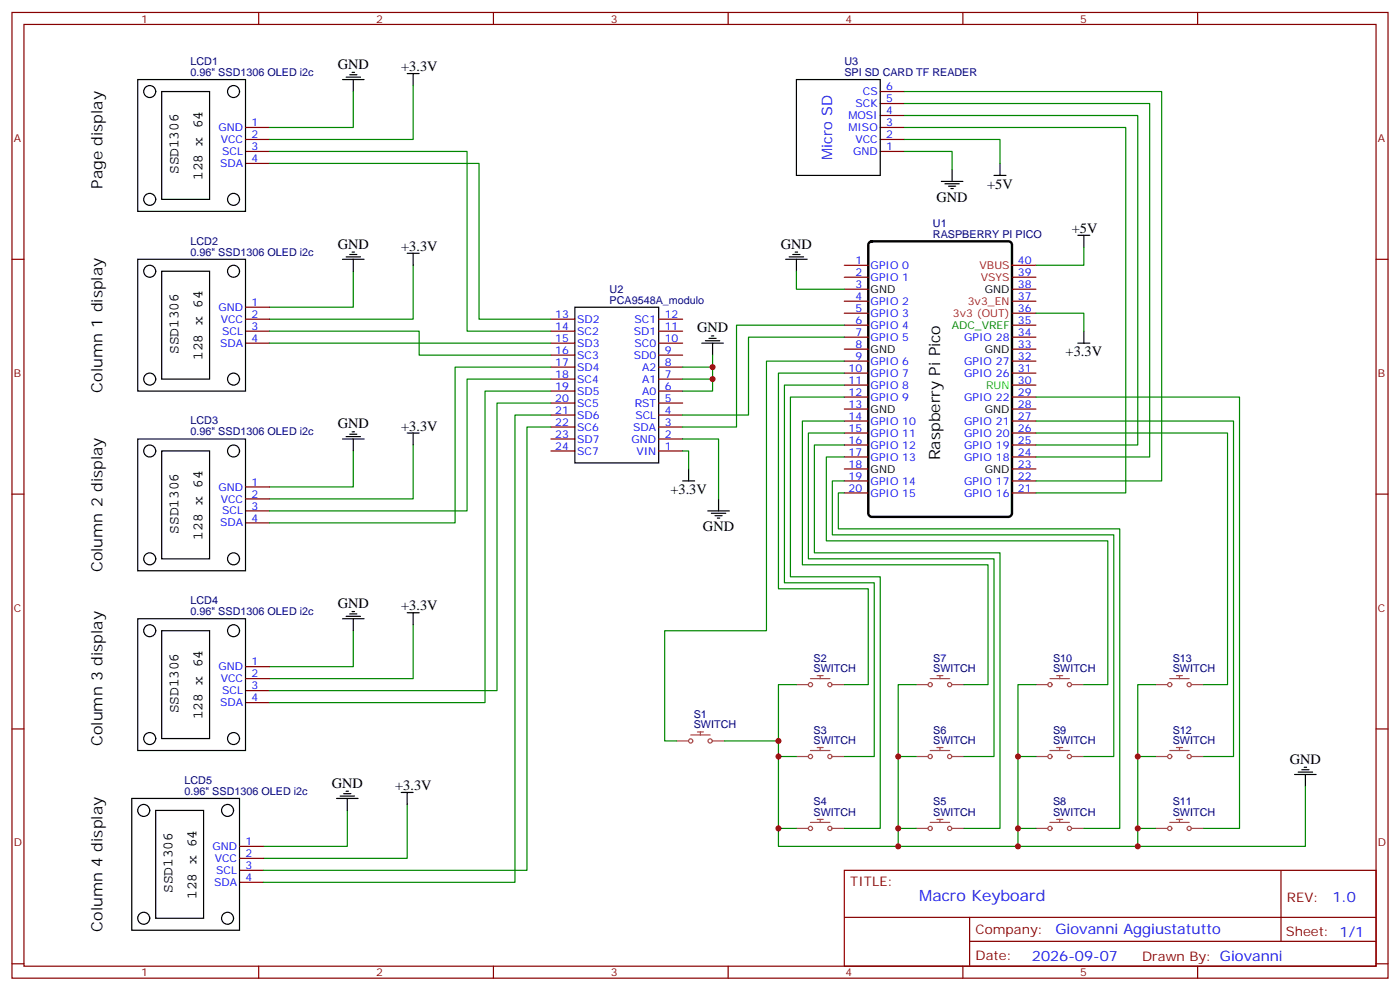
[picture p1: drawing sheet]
<svg xmlns="http://www.w3.org/2000/svg" width="412mm" height="292mm" viewBox="0 0 412 292" stroke-linecap="round" stroke-linejoin="round" font-family="sans-serif">
<g fill="none" stroke="#870000" stroke-width=".35">
<path d="M3.5 3.7h405.4v284.3h-405.4zM7.1 7.2h398.2v277.3h-398.2zM76.2 3.7v3.5M145.3 3.7v3.5M214.5 3.7v3.5M283.6 3.7v3.5M352.8 3.7v3.5M72.3 37.5h7.1M259.3 37.5h7M259.3 34h7M259.3 30.5h7M259.3 27h7"/>
<path d="M72.3 44.6h7.1M72.3 48.1h7.1M72.3 41.1h7.1M259.3 44.6h7M259.3 41.1h7M3.5 76.3h3.6M248.7 78.1h7.1M405.3 76.3h3.6M72.3 97.5h7.1M72.3 94h7.1M72.3 90.5h7.1M162.3 97.5h7"/>
<path d="M162.3 94h7M194 97.5h7.1M194 94h7.1M248.7 81.6h7.1M248.7 85.2h7.1M248.7 88.7h7.1M248.7 92.2h7.1M248.7 95.7h7.1M248.7 99.3h7.1M298.1 81.6h7.1M298.1 85.2h7.1M298.1 88.7h7.1"/>
<path d="M298.1 92.2h7.1M298.1 95.7h7.1M298.1 99.3h7.1M72.3 101h7.1M162.3 118.7h7M162.3 115.1h7M162.3 111.6h7M162.3 108.1h7M162.3 104.6h7M162.3 101h7M194 118.7h7.1M194 115.1h7.1"/>
<path d="M194 111.6h7.1M194 108.1h7.1M194 104.6h7.1M194 101h7.1M248.7 102.8h7.1M248.7 106.3h7.1M248.7 109.9h7.1M248.7 113.4h7.1M248.7 116.9h7.1M298.1 102.8h7.1M298.1 106.3h7.1M298.1 109.9h7.1"/>
<path d="M298.1 113.4h7.1M298.1 116.9h7.1M162.3 132.8h7M162.3 129.3h7M162.3 125.7h7M162.3 122.2h7M194 132.8h7.1M194 129.3h7.1M194 125.7h7.1M194 122.2h7.1M248.7 120.4h7.1M248.7 124h7.1"/>
<path d="M248.7 127.5h7.1M248.7 131h7.1M248.7 134.5h7.1M248.7 138.1h7.1M298.1 120.4h7.1M298.1 124h7.1M298.1 127.5h7.1M298.1 131h7.1M298.1 134.5h7.1M298.1 138.1h7.1M3.5 145.5h3.6M72.3 150.4h7.1"/>
<path d="M72.3 154h7.1M72.3 143.4h7.1M72.3 146.9h7.1M248.7 141.6h7.1M248.7 145.1h7.1M298.1 141.6h7.1M298.1 145.1h7.1M405.3 145.5h3.6M72.3 196.3h7.1M72.3 199.8h7.1M3.5 214.6h3.6M72.3 203.3h7.1"/>
<path d="M72.3 206.9h7.1M405.3 214.6h3.6M70.6 256.3h7M70.6 259.8h7M70.6 249.2h7M70.6 252.7h7M248.7 256.3h156.6v28.2h-156.6zM377.3 256.3v20.9M248.7 270.1h156.5M285.6 277.2h119.6M285.6 270.1v14.1M3.5 283.8h3.6"/>
<path d="M76.2 284.5v3.5M145.3 284.5v3.5M214.5 284.5v3.5M283.6 284.5v3.5M352.8 284.5v3.5M405.3 283.8h3.6"/>
</g>
<path d="M256 71.5l.8-.5h40.2l.7 .3 .3 .5 .1 79.3-.2 .7-.6 .3-40.5 .1-.6-.2-.4-.6v-79.3z" fill="none" stroke="#000" stroke-width=".71"/>
<path d="M298.1 78.1h7.1" fill="none" stroke="#f00" stroke-width=".35"/>
<g fill="none" stroke="#000" stroke-width=".35">
<path d="M40.6 23.4h31.7v38.8h-31.7zM47.6 27h14.1v31.7h-14.1zM100.9 23.4h6.3M102 22.7h4.2M103 22h2.1M103.7 21.3h.7M104.1 23.4v3.6M119.9 21.7h3.6M121.7 21.7v3.5M234.6 23.4h24.7v28.2h-24.7zM277.3 53.4h6.3M278.3 54.1h4.3"/>
<path d="M279.4 54.8h2.1M280.1 55.5h.7M280.5 49.9v3.5M292.8 51.6h3.5M294.6 48.1v3.5M40.6 76.3h31.7v38.8h-31.7zM47.6 79.9h14.1v31.7h-14.1zM100.9 76.3h6.3M102 75.6h4.2M103 74.9h2.1M103.7 74.2h.7M104.1 76.3v3.6"/>
<path d="M119.9 74.6h3.6M121.7 74.6v3.5M231.4 76.3h6.4M232.5 75.6h4.2M233.5 74.9h2.2M234.2 74.2h.7M234.6 76.3v3.6M317.5 69.3h3.5M319.3 69.3v3.5M169.3 90.5h24.7v45.8h-24.7zM208.8 99.6h2.2M209.5 98.9h.8"/>
<path d="M319.3 97.5v3.5M206.7 101h6.4M207.8 100.3h4.2M209.9 101v3.6M317.5 101h3.5M40.6 129.3h31.7v38.8h-31.7zM47.6 132.8h14.1v31.7h-14.1zM100.9 129.3h6.3M102 128.6h4.2M103 127.8h2.1M103.7 127.1h.7M104.1 129.3v3.5"/>
<path d="M119.9 127.5h3.6M121.7 127.5v3.5M202.8 138.1v3.5M201.1 141.6h3.5M208.5 150.4h6.3M209.5 151.1h4.3M210.6 151.8h2.1M211.3 152.5h.7M211.7 146.9v3.5M40.6 182.2h31.7v38.8h-31.7zM47.6 185.7h14.1v31.8h-14.1zM100.9 182.2h6.3"/>
<path d="M102 181.5h4.2M103 180.8h2.1M103.7 180.1h.7M104.1 182.2v3.5M119.9 180.4h3.6M121.7 180.4v3.5M38.8 235.1h31.8v38.8h-31.8zM45.9 238.6h14.1v31.8h-14.1zM99.1 235.1h6.4M100.2 234.4h4.2M101.2 233.7h2.2M102 233h.7"/>
<path d="M102.3 235.1v3.5M118.2 233.3h3.5M119.9 233.3v3.6M381.4 228h6.3M382.4 227.3h4.2M383.5 226.6h2.1M384.2 225.9h.7M384.5 228v3.6"/>
<circle cx="44.1" cy="27" r="1.76"/>
<circle cx="68.8" cy="27" r="1.76"/>
<circle cx="44.1" cy="58.7" r="1.76"/>
<circle cx="68.8" cy="58.7" r="1.76"/>
<circle cx="44.1" cy="79.9" r="1.76"/>
<circle cx="68.8" cy="79.9" r="1.76"/>
<circle cx="44.1" cy="111.6" r="1.76"/>
<circle cx="68.8" cy="111.6" r="1.76"/>
<circle cx="44.1" cy="132.8" r="1.76"/>
<circle cx="68.8" cy="132.8" r="1.76"/>
<circle cx="44.1" cy="164.5" r="1.76"/>
<circle cx="68.8" cy="164.5" r="1.76"/>
<circle cx="44.1" cy="185.7" r="1.76"/>
<circle cx="68.8" cy="185.7" r="1.76"/>
<circle cx="44.1" cy="217.5" r="1.76"/>
<circle cx="68.8" cy="217.5" r="1.76"/>
<circle cx="42.3" cy="238.6" r="1.76"/>
<circle cx="67" cy="238.6" r="1.76"/>
<circle cx="42.3" cy="270.4" r="1.76"/>
<circle cx="67" cy="270.4" r="1.76"/>
</g>
<g fill="none" stroke="#008700" stroke-width=".35">
<path d="M104.1 27v10.5h-24.7M121.7 25.2v15.9h-42.3M266.3 37.5h65.3v107.6h-26.4M266.3 34h68.8v97h-29.9M266.3 30.5h72.4v104h-33.5M266.3 27h75.9v114.6h-37M79.4 44.6h58.2v52.9h24.7M79.4 48.1h61.7v45.9h21.2M266.3 44.6h14.2v5.3M266.3 41.1h28.3v7M104.1 79.9v10.6h-24.7M121.7 78.1v15.9h-42.3"/>
<path d="M234.6 79.9v5.3h14.1M319.3 72.8v5.3h-14.1M79.4 97.5h44.1v7.1h38.8M248.7 95.7h-31.7v30h-15.9M248.7 99.3h-28.2v22.9h-19.4M305.2 92.2h14.1v5.3M79.4 101h82.9M162.3 111.6h-24.7v38.8h-58.2M162.3 108.1h-28.2v45.9h-54.7M162.3 118.7h-15.9v84.6h-67M162.3 115.1h-19.4v91.8h-63.5M201.1 108.1h8.8"/>
<path d="M201.1 111.6h8.8M209.9 104.6v10.5h-8.8M248.7 106.3h-22.9v79.4h-30v32.5h3.5M248.7 109.9h-19.4v63.5h26.5v28.2h-7.1M248.7 113.4h-17.6v58.2h26.4v51.1h-8.8M248.7 116.9h-15.9v52.9h26.5v74.1h-10.6M305.2 116.9h59.9v127h-10.6M104.1 132.8v10.6h-24.7M121.7 131v15.9h-42.3M162.3 125.7h-7.1v130.6h-77.6M162.3 122.2h-10.6v137.6h-74.1M201.1 132.8h1.7v5.3"/>
<path d="M201.1 129.3h10.6v17.6M248.7 124h-12.3v42.3h54.6v35.3h-7M248.7 127.5h-10.6v37h54.7v58.2h-8.8M248.7 131h-8.8v31.8h54.7v81.1h-10.6M248.7 134.5h-5.3v24.7h82.9v42.4h-7M305.2 127.5h56.4v74.1h-7.1M305.2 124h58.2v98.7h-8.9M248.7 141.6h-3.5v15.9h82.9v65.2h-8.8M248.7 145.1h-1.8v10.6h82.9v88.2h-10.5M104.1 185.7v10.6h-24.7M121.7 183.9v15.9h-42.3M213.4 218.2h15.9"/>
<path d="M234.6 201.6h-5.3v42.3h5.3M269.9 201.6h-5.3v42.3h5.3M305.2 201.6h-5.3v42.3h5.3M340.4 201.6h-5.3v42.3h5.3M102.3 238.6v10.6h-24.7M119.9 236.9v15.8h-42.3M229.3 222.7h5.3M264.6 222.7h5.3M299.9 222.7h5.3M335.1 222.7h5.3M384.5 231.6v17.6h-49.4M229.3 243.9v5.3h35.3v-5.3"/>
<path d="M299.9 243.9v5.3h-35.3M335.1 243.9v5.3h-35.2"/>
</g>
<g fill="none" stroke="#a64a4a" stroke-width=".35">
<path d="M238.7 199.8h5.8M240.7 198.9h1.8M241.6 198.9v.9M274 199.8h5.7M276 198.9h1.8M276.9 198.9v.9M309.3 199.8h5.7M311.3 198.9h1.7M312.2 198.9v.9M344.6 199.8h5.7M346.5 198.9h1.8M347.4 198.9v.9"/>
<path d="M199.3 218.2h3.5M203.5 216.4h5.7M205.4 215.5h1.8M206.3 215.5v.9M210 218.2h3.4M234.6 201.6h3.5M245.2 201.6h3.5M269.9 201.6h3.4M280.5 201.6h3.5M305.2 201.6h3.4M315.8 201.6h3.5M340.4 201.6h3.5"/>
<path d="M351.1 201.6h3.4M234.6 222.7h3.5M238.7 221h5.8M240.7 220.1h1.8M241.6 220.1v.9M245.2 222.7h3.5M269.9 222.7h3.4M274 221h5.7M276 220.1h1.8M276.9 220.1v.9M280.5 222.7h3.5M305.2 222.7h3.4"/>
<path d="M309.3 221h5.7M311.3 220.1h1.7M312.2 220.1v.9M315.8 222.7h3.5M340.4 222.7h3.5M344.6 221h5.7M346.5 220.1h1.8M347.4 220.1v.9M351.1 222.7h3.4M234.6 243.9h3.5M238.7 242.1h5.8M240.7 241.3h1.8"/>
<path d="M241.6 241.3v.8M245.2 243.9h3.5M269.9 243.9h3.4M274 242.1h5.7M276 241.3h1.8M276.9 241.3v.8M280.5 243.9h3.5M305.2 243.9h3.4M309.3 242.1h5.7M311.3 241.3h1.7M312.2 241.3v.8M315.8 243.9h3.5"/>
<path d="M340.4 243.9h3.5M344.6 242.1h5.7M346.5 241.3h1.8M347.4 241.3v.8M351.1 243.9h3.4"/>
<circle cx="203.5" cy="218.2" r=".62"/>
<circle cx="209.2" cy="218.2" r=".62"/>
<circle cx="238.7" cy="201.6" r=".62"/>
<circle cx="244.5" cy="201.6" r=".62"/>
<circle cx="274" cy="201.6" r=".62"/>
<circle cx="279.7" cy="201.6" r=".62"/>
<circle cx="309.3" cy="201.6" r=".62"/>
<circle cx="315" cy="201.6" r=".62"/>
<circle cx="344.6" cy="201.6" r=".62"/>
<circle cx="350.3" cy="201.6" r=".62"/>
<circle cx="238.7" cy="222.7" r=".62"/>
<circle cx="244.5" cy="222.7" r=".62"/>
<circle cx="274" cy="222.7" r=".62"/>
<circle cx="279.7" cy="222.7" r=".62"/>
<circle cx="309.3" cy="222.7" r=".62"/>
<circle cx="315" cy="222.7" r=".62"/>
<circle cx="344.6" cy="222.7" r=".62"/>
<circle cx="350.3" cy="222.7" r=".62"/>
<circle cx="238.7" cy="243.9" r=".62"/>
<circle cx="244.5" cy="243.9" r=".62"/>
<circle cx="274" cy="243.9" r=".62"/>
<circle cx="279.7" cy="243.9" r=".62"/>
<circle cx="309.3" cy="243.9" r=".62"/>
<circle cx="315" cy="243.9" r=".62"/>
<circle cx="344.6" cy="243.9" r=".62"/>
<circle cx="350.3" cy="243.9" r=".62"/>
</g>
<g fill="#c00">
<circle cx="229.3" cy="222.7" r=".88"/>
<circle cx="229.3" cy="218.2" r=".88"/>
<circle cx="264.6" cy="222.7" r=".88"/>
<circle cx="229.3" cy="243.9" r=".88"/>
<circle cx="264.6" cy="249.2" r=".88"/>
<circle cx="264.6" cy="243.9" r=".88"/>
<circle cx="299.9" cy="222.7" r=".88"/>
<circle cx="299.9" cy="249.2" r=".88"/>
<circle cx="299.9" cy="243.9" r=".88"/>
<circle cx="335.1" cy="222.7" r=".88"/>
<circle cx="335.1" cy="249.2" r=".88"/>
<circle cx="335.1" cy="243.9" r=".88"/>
<circle cx="209.9" cy="108.1" r=".88"/>
<circle cx="209.9" cy="111.6" r=".88"/>
</g>
<g font-size="4.6">
<text x="30.2" y="55.6" transform="rotate(-90 30.2 55.6)">Page display</text>
<text x="30.2" y="115.6" transform="rotate(-90 30.2 115.6)">Column 1 display</text>
<text x="276.9" y="135.6" transform="rotate(-90 276.9 135.6)">Raspberry Pi Pico</text>
<text x="30.2" y="168.5" transform="rotate(-90 30.2 168.5)">Column 2 display</text>
<text x="30.2" y="219.7" transform="rotate(-90 30.2 219.7)">Column 3 display</text>
<text x="30.2" y="274.3" transform="rotate(-90 30.2 274.3)">Column 4 display</text>
</g>
<text font-size="4.6" fill="#00f" x="270.8" y="265.3">Macro Keyboard</text>
<g font-size="4.2">
<text x="99.5" y="20.3">GND</text>
<text x="118.2" y="21">+3.3V</text>
<text x="52.6" y="51.3" transform="rotate(-90 52.6 51.3)">SSD1306</text>
<text x="59.6" y="53" transform="rotate(-90 59.6 53)">128 x 64</text>
<text x="275.9" y="59.5">GND</text>
<text x="290.8" y="55.5">+5V</text>
<text x="315.7" y="68.6">+5V</text>
<text x="99.5" y="73.2">GND</text>
<text x="118.2" y="73.9">+3.3V</text>
<text x="230" y="73.2">GND</text>
<text x="205.3" y="97.8">GND</text>
<text x="52.6" y="104.2" transform="rotate(-90 52.6 104.2)">SSD1306</text>
<text x="59.6" y="105.9" transform="rotate(-90 59.6 105.9)">128 x 64</text>
<text x="313.9" y="104.9">+3.3V</text>
<text x="99.5" y="126.1">GND</text>
<text x="118.2" y="126.8">+3.3V</text>
<text x="197.5" y="145.5">+3.3V</text>
<text x="52.6" y="157.1" transform="rotate(-90 52.6 157.1)">SSD1306</text>
<text x="59.6" y="158.9" transform="rotate(-90 59.6 158.9)">128 x 64</text>
<text x="207.1" y="156.5">GND</text>
<text x="99.5" y="179.1">GND</text>
<text x="118.2" y="179.7">+3.3V</text>
<text x="52.6" y="210" transform="rotate(-90 52.6 210)">SSD1306</text>
<text x="59.6" y="211.8" transform="rotate(-90 59.6 211.8)">128 x 64</text>
<text x="379.9" y="224.9">GND</text>
<text x="97.7" y="232">GND</text>
<text x="116.4" y="232.6">+3.3V</text>
<text x="50.8" y="262.9" transform="rotate(-90 50.8 262.9)">SSD1306</text>
<text x="57.9" y="264.7" transform="rotate(-90 57.9 264.7)">128 x 64</text>
</g>
<g font-size="4.2" fill="#00f">
<text x="245.2" y="47" transform="rotate(-90 245.2 47)">Micro SD</text>
<text x="392.5" y="265.5">1.0</text>
<text x="310.9" y="275.1">Giovanni Aggiustatutto</text>
<text x="304" y="282.9">2026-09-07</text>
</g>
<g font-size="3.9" fill="#800">
<text x="250.5" y="260.8">TITLE:</text>
<text x="379.1" y="265.5">REV:</text>
<text x="287.4" y="275">Company:</text>
<text x="378.7" y="275.7">Sheet: 1/1</text>
<text x="287.4" y="282.7">Date:</text>
<text x="336.4" y="282.8">Drawn By: Giovanni</text>
</g>
<g font-size="3.2" fill="#800">
<text x="41.6" y="6.7">1</text>
<text x="110.8" y="6.7">2</text>
<text x="179.9" y="6.7">3</text>
<text x="249.1" y="6.7">4</text>
<text x="318.2" y="6.7">5</text>
<text x="4.1" y="41.8">A</text>
<text x="405.9" y="41.8">A</text>
<text x="4.1" y="110.9">B</text>
<text x="405.9" y="110.9">B</text>
<text x="4.1" y="180.1">C</text>
<text x="405.9" y="180.1">C</text>
<text x="4.1" y="249.2">D</text>
<text x="405.9" y="249.2">D</text>
<text x="41.6" y="287.5">1</text>
<text x="110.8" y="287.5">2</text>
<text x="179.9" y="287.5">3</text>
<text x="249.1" y="287.5">4</text>
<text x="318.2" y="287.5">5</text>
</g>
<g font-size="3.2" fill="#000080">
<text x="56.1" y="22.4">0.96&quot; SSD1306 OLED i2c</text>
<text x="56.1" y="19.1">LCD1</text>
<text x="248.7" y="22.4">SPI SD CARD TF READER</text>
<text x="248.7" y="19.3">U3</text>
<text x="274.8" y="70">RASPBERRY PI PICO</text>
<text x="274.8" y="66.8">U1</text>
<text x="56.1" y="75.3">0.96&quot; SSD1306 OLED i2c</text>
<text x="56.1" y="72">LCD2</text>
<text x="179.6" y="89.4">PCA9548A_modulo</text>
<text x="179.6" y="86.1">U2</text>
<text x="56.1" y="124.9">LCD3</text>
<text x="56.1" y="128.2">0.96&quot; SSD1306 OLED i2c</text>
<text x="56.1" y="177.9">LCD4</text>
<text x="56.1" y="181.1">0.96&quot; SSD1306 OLED i2c</text>
<text x="239.6" y="197.9">SWITCH</text>
<text x="239.6" y="194.8">S2</text>
<text x="274.9" y="197.9">SWITCH</text>
<text x="274.9" y="194.8">S7</text>
<text x="310.2" y="197.9">SWITCH</text>
<text x="310.2" y="194.8">S10</text>
<text x="345.5" y="197.9">SWITCH</text>
<text x="345.5" y="194.8">S13</text>
<text x="204.4" y="214.5">SWITCH</text>
<text x="204.4" y="211.4">S1</text>
<text x="239.6" y="216">S3</text>
<text x="274.9" y="216">S6</text>
<text x="310.2" y="216">S9</text>
<text x="345.5" y="216">S12</text>
<text x="239.6" y="219">SWITCH</text>
<text x="274.9" y="219">SWITCH</text>
<text x="310.2" y="219">SWITCH</text>
<text x="345.5" y="219">SWITCH</text>
<text x="54.4" y="230.8">LCD5</text>
<text x="54.4" y="234">0.96&quot; SSD1306 OLED i2c</text>
<text x="239.6" y="237.1">S4</text>
<text x="274.9" y="237.1">S5</text>
<text x="310.2" y="237.1">S8</text>
<text x="345.5" y="237.1">S11</text>
<text x="239.6" y="240.2">SWITCH</text>
<text x="274.9" y="240.2">SWITCH</text>
<text x="310.2" y="240.2">SWITCH</text>
<text x="345.5" y="240.2">SWITCH</text>
</g>
<g font-size="3.2" fill="#00f">
<text x="254.2" y="28">CS</text>
<text x="261.1" y="26.6">6</text>
<text x="249.9" y="35.1">MOSI</text>
<text x="252" y="31.5">SCK</text>
<text x="261.1" y="33.7">4</text>
<text x="261.1" y="30.1">5</text>
<text x="64.3" y="38.6">GND</text>
<text x="74.1" y="40.7">2</text>
<text x="74.1" y="37.2">1</text>
<text x="249.9" y="38.6">MISO</text>
<text x="261.1" y="40.7">2</text>
<text x="261.1" y="37.2">3</text>
<text x="65" y="42.1">VCC</text>
<text x="65.5" y="45.6">SCL</text>
<text x="74.1" y="44.2">3</text>
<text x="74.1" y="47.8">4</text>
<text x="251.3" y="45.6">GND</text>
<text x="252" y="42.1">VCC</text>
<text x="261.1" y="44.2">1</text>
<text x="64.8" y="49.2">SDA</text>
<text x="252" y="77.8">1</text>
<text x="299.9" y="77.8">40</text>
<text x="252" y="81.3">2</text>
<text x="256.5" y="79.2">GPIO 0</text>
<text x="256.5" y="82.7">GPIO 1</text>
<text x="299.9" y="81.3">39</text>
<text x="252" y="84.8">3</text>
<text x="252" y="88.3">4</text>
<text x="256.5" y="89.7">GPIO 2</text>
<text x="299.9" y="88.3">37</text>
<text x="299.9" y="84.8">38</text>
<text x="64.3" y="91.5">GND</text>
<text x="65" y="95">VCC</text>
<text x="74.1" y="93.6">2</text>
<text x="74.1" y="90.1">1</text>
<text x="163.5" y="93.6">13</text>
<text x="170" y="95">SD2</text>
<text x="186.9" y="95">SC1</text>
<text x="195.8" y="93.6">12</text>
<text x="252" y="91.9">5</text>
<text x="252" y="95.4">6</text>
<text x="256.5" y="93.3">GPIO 3</text>
<text x="299.9" y="95.4">35</text>
<text x="299.9" y="91.9">36</text>
<text x="65.5" y="98.6">SCL</text>
<text x="74.1" y="97.2">3</text>
<text x="74.1" y="100.7">4</text>
<text x="163.5" y="100.7">15</text>
<text x="163.5" y="97.2">14</text>
<text x="170" y="98.6">SC2</text>
<text x="186.7" y="98.6">SD1</text>
<text x="195.8" y="97.2">11</text>
<text x="195.8" y="100.7">10</text>
<text x="252" y="98.9">7</text>
<text x="256.5" y="96.8">GPIO 4</text>
<text x="256.5" y="100.3">GPIO 5</text>
<text x="284" y="100.3">GPIO 28</text>
<text x="299.9" y="98.9">34</text>
<text x="64.8" y="102.1">SDA</text>
<text x="163.5" y="107.7">17</text>
<text x="163.5" y="104.2">16</text>
<text x="170" y="105.6">SC3</text>
<text x="170" y="102.1">SD3</text>
<text x="186.7" y="105.6">SD0</text>
<text x="186.9" y="102.1">SC0</text>
<text x="195.8" y="104.2">9</text>
<text x="195.8" y="107.7">8</text>
<text x="252" y="102.4">8</text>
<text x="252" y="106">9</text>
<text x="256.5" y="107.4">GPIO 6</text>
<text x="284" y="107.4">GPIO 27</text>
<text x="299.9" y="106">32</text>
<text x="299.9" y="102.4">33</text>
<text x="163.5" y="111.3">18</text>
<text x="170" y="112.7">SC4</text>
<text x="170" y="109.1">SD4</text>
<text x="189.1" y="109.1">A2</text>
<text x="189.1" y="112.7">A1</text>
<text x="195.8" y="111.3">7</text>
<text x="250" y="109.5">10</text>
<text x="250" y="113">11</text>
<text x="256.5" y="110.9">GPIO 7</text>
<text x="284" y="110.9">GPIO 26</text>
<text x="299.9" y="113">30</text>
<text x="299.9" y="109.5">31</text>
<text x="163.5" y="118.3">20</text>
<text x="163.5" y="114.8">19</text>
<text x="170" y="119.7">SC5</text>
<text x="170" y="116.2">SD5</text>
<text x="187" y="119.7">RST</text>
<text x="189.1" y="116.2">A0</text>
<text x="195.8" y="114.8">6</text>
<text x="195.8" y="118.3">5</text>
<text x="250" y="116.6">12</text>
<text x="256.5" y="114.4">GPIO 8</text>
<text x="256.5" y="118">GPIO 9</text>
<text x="284" y="118">GPIO 22</text>
<text x="299.9" y="116.6">29</text>
<text x="163.5" y="125.4">22</text>
<text x="163.5" y="121.8">21</text>
<text x="170" y="123.3">SD6</text>
<text x="187.2" y="123.3">SCL</text>
<text x="195.8" y="121.8">4</text>
<text x="195.8" y="125.4">3</text>
<text x="250" y="120.1">13</text>
<text x="250" y="123.6">14</text>
<text x="256.5" y="125">GPIO 10</text>
<text x="284" y="125">GPIO 21</text>
<text x="299.9" y="123.6">27</text>
<text x="299.9" y="120.1">28</text>
<text x="163.5" y="128.9">23</text>
<text x="170" y="130.3">SD7</text>
<text x="170" y="126.8">SC6</text>
<text x="186" y="130.3">GND</text>
<text x="186.5" y="126.8">SDA</text>
<text x="195.8" y="128.9">2</text>
<text x="250" y="127.1">15</text>
<text x="250" y="130.7">16</text>
<text x="256.5" y="128.6">GPIO 11</text>
<text x="284" y="128.6">GPIO 20</text>
<text x="299.9" y="130.7">25</text>
<text x="299.9" y="127.1">26</text>
<text x="163.5" y="132.4">24</text>
<text x="170" y="133.8">SC7</text>
<text x="187.4" y="133.8">VIN</text>
<text x="195.8" y="132.4">1</text>
<text x="250" y="134.2">17</text>
<text x="250" y="137.7">18</text>
<text x="256.5" y="132.1">GPIO 12</text>
<text x="256.5" y="135.6">GPIO 13</text>
<text x="284" y="135.6">GPIO 18</text>
<text x="284" y="132.1">GPIO 19</text>
<text x="299.9" y="137.7">23</text>
<text x="299.9" y="134.2">24</text>
<text x="74.1" y="143">1</text>
<text x="250" y="141.3">19</text>
<text x="256.5" y="142.7">GPIO 14</text>
<text x="284" y="142.7">GPIO 17</text>
<text x="299.9" y="141.3">22</text>
<text x="64.3" y="144.4">GND</text>
<text x="65" y="148">VCC</text>
<text x="74.1" y="146.5">2</text>
<text x="250" y="144.8">20</text>
<text x="256.5" y="146.2">GPIO 15</text>
<text x="284" y="146.2">GPIO 16</text>
<text x="299.9" y="144.8">21</text>
<text x="64.8" y="155">SDA</text>
<text x="65.5" y="151.5">SCL</text>
<text x="74.1" y="150.1">3</text>
<text x="74.1" y="153.6">4</text>
<text x="64.3" y="197.3">GND</text>
<text x="74.1" y="195.9">1</text>
<text x="65" y="200.9">VCC</text>
<text x="74.1" y="203">3</text>
<text x="74.1" y="199.5">2</text>
<text x="64.8" y="207.9">SDA</text>
<text x="65.5" y="204.4">SCL</text>
<text x="74.1" y="206.5">4</text>
<text x="62.6" y="250.3">GND</text>
<text x="72.3" y="248.8">1</text>
<text x="63.2" y="253.8">VCC</text>
<text x="63.7" y="257.3">SCL</text>
<text x="72.3" y="255.9">3</text>
<text x="72.3" y="252.4">2</text>
<text x="63.1" y="260.8">SDA</text>
<text x="72.3" y="259.4">4</text>
</g>
<g font-size="3.2" fill="#f00">
<text x="288.6" y="79.2">VBUS</text>
<text x="288.9" y="82.7">VSYS</text>
<text x="285.1" y="89.7">3v3_EN</text>
<text x="280.7" y="93.3">3v3 (OUT)</text>
</g>
<g font-size="3.2">
<text x="256.5" y="86.2">GND</text>
<text x="290.1" y="86.2">GND</text>
<text x="256.5" y="103.9">GND</text>
<text x="290.1" y="103.9">GND</text>
<text x="256.5" y="121.5">GND</text>
<text x="290.1" y="121.5">GND</text>
<text x="256.5" y="139.1">GND</text>
<text x="290.1" y="139.1">GND</text>
</g>
<text font-size="3.2" fill="#060" x="280.3" y="96.8">ADC_VREF</text>
<text font-size="3.2" fill="#0f0" x="290.5" y="114.4">RUN</text>
</svg>
